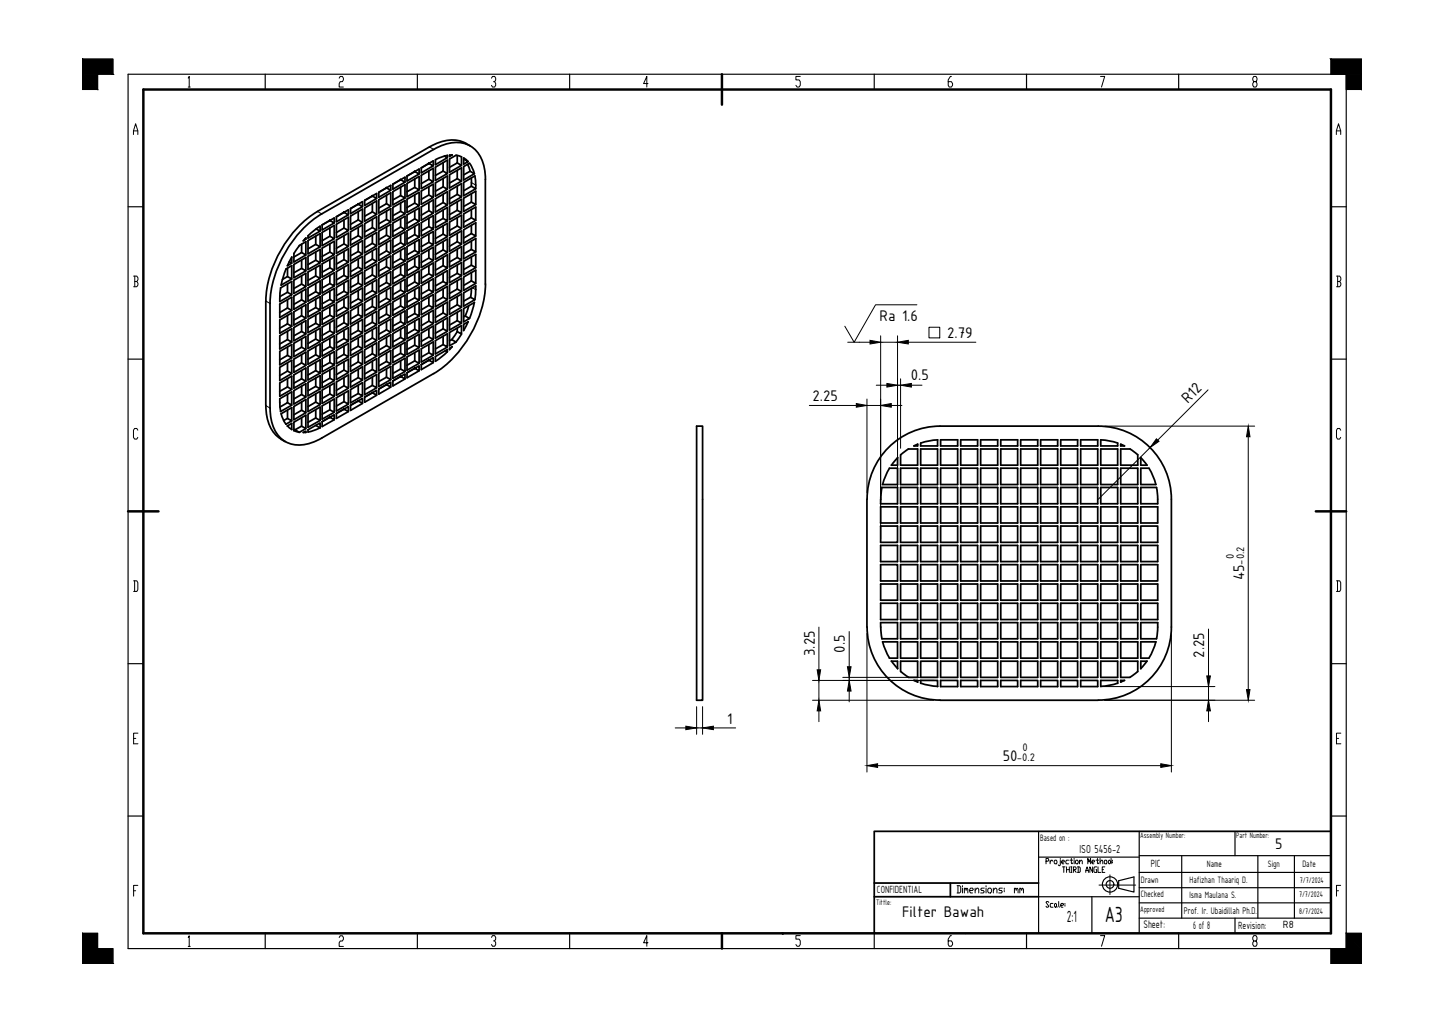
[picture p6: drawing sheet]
<svg xmlns="http://www.w3.org/2000/svg" width="420mm" height="297mm" viewBox="0 0 420 297" stroke-linecap="round" stroke-linejoin="round" font-family="sans-serif">
<!-- layer: TRIM -->
<g fill="#000" stroke="#000" stroke-width=".29">
<path d="M24 17.2l8.8 4.4v-4.4zM24 17.2l8.8 4.4h-8.8z"/>
<path d="M24 21.6l4.4 4.4v-4.4zM24 21.6l4.4 4.4h-4.4z"/>
<path d="M387 17.2l8.8 4.4h-8.8zM387 17.2l8.8 4.4v-4.4z"/>
<path d="M391.4 21.6l4.4 4.4h-4.4zM391.4 21.6l4.4 4.4v-4.4z"/>
<path d="M24 271.3l4.4 4.4v-4.4zM24 271.3l4.4 4.4h-4.4z"/>
<path d="M24 275.7l8.8 4.4v-4.4zM24 275.7l8.8 4.4h-8.8z"/>
<path d="M391.4 271.3l4.4 4.4h-4.4zM391.4 271.3l4.4 4.4v-4.4z"/>
<path d="M387 275.7l8.8 4.4h-8.8zM387 275.7l8.8 4.4v-4.4z"/>
</g>
<!-- layer: BORDER -->
<g fill="none" stroke="#000" stroke-width=".34">
<path d="M37.2 21.6h354.2v254.1h-354.2zM77.1 21.6v4.4M121.4 21.6v4.4M165.6 21.6v4.4M254.2 21.6v4.4M298.5 21.6v4.4M342.7 21.6v4.4M37.2 60.1h4.5M387 60.1h4.4M37.2 104.4h4.5M387 104.4h4.4M37.2 192.9h4.5"/>
<path d="M387 192.9h4.4M37.2 237.2h4.5M387 237.2h4.4M302 249.1h29.2M325.3 256l4.4-1.1v4.4l-4.4-1.1zM331.2 241.6v29.4M77.1 271.3v4.4M121.4 271.3v4.4M165.6 271.3v4.4M254.2 271.3v4.4M298.5 271.3v4.4M302 260.6h29.2"/>
<path d="M317.5 260.6v10.7M331.2 266.9h55.8M342.7 271.3v4.4M359.1 266.9v4.4"/>
<circle cx="322.8" cy="257.1" r="2.22"/>
<circle cx="322.8" cy="257.1" r="1.12"/>
</g>
<path d="M41.7 26h345.3v245.3h-345.3zM209.9 21.6v8.8M37.2 148.6h8.9M382.6 148.6h8.8M209.9 271.3v4.4M227.6 271.3v.1" fill="none" stroke="#000" stroke-width=".72"/>
<!-- layer: TRIM -->
<path d="M24 17.2h8.8v4.4h-4.4v4.4h-4.4zM387 17.2h8.8v8.8h-4.4v-4.4h-4.4zM24 271.3h4.4v4.4h4.4v4.4h-8.8zM387 275.7h4.4v-4.4h4.4v8.8h-8.8z" fill="none" stroke="#000" stroke-width=".29"/>
<!-- layer: TIPIS -->
<path d="M331.2 258h55.8M331.2 253.6h55.8M331.2 248.7h55.8M343.6 248.7v18.2M359.1 241.6v7.1M365.7 248.7v18.2M376.4 248.7v18.2M331.2 262.4h55.8" fill="none" stroke="#000" stroke-width=".34"/>
<!-- layer: BORDER -->
<g fill="none" stroke="#000" stroke-width=".29">
<path d="M38.8 39.1v-1.1l.6-2 .7 2v1.1M38.8 38h1.3M54.7 22.7l.3-.5v3.1M54.7 25.3h.6M98.6 22.7l.3-.5h.7l.3 .5-.3 1h-.7l-.3 .6v1h1.3M142.9 22.7l.3-.5h.6l.3 1-.3 .5h-.3M143.8 23.7l.3 .6-.3 1h-.6l-.3-.5M188.4 24.3h-1.3l1-2.1v3.1M232.7 22.2h-1.3v1h1l.3 .5v1.1l-.3 .5h-.6l-.4-.5M276.6 22.2h-.3l-.6 1v1.6l.3 .5h.6l.4-.5v-.5l-.4-.6h-.9M320 22.2h1.2l-.9 3.1M364.6 23.7l-.3-1 .3-.5h.6l.3 1-.3 .5h-.6l-.3 .6 .3 1h.6l.3-.5-.3-1.1"/>
<path d="M388.6 39.1v-1.1l.6-2 .6 2v1.1M388.6 38h1.2M38.8 80.2h1l.3 .6v.5l-.3 .5M39.2 81.8h.6l.3 .5v.5l-.3 .5h-1M39.2 80.2v3.1M388.6 80.2h.9l.4 .6v.5l-.4 .5M388.9 81.8h.6l.4 .5v.5l-.4 .5h-.9M388.9 80.2v3.1M40.1 125l-.3-.5h-.7l-.3 .5v2.1l.3 .5h.7l.3-.5M389.8 125l-.3-.5h-.6l-.3 .5v2.1l.3 .5h.6l.3-.5M38.8 168.8h1l.3 .5v2.1l-.3 .5h-1M39.1 168.8v3.1"/>
<path d="M388.6 168.8h.9l.3 .5v2.1l-.3 .5h-.9M388.9 168.8v3.1M38.8 214.6h.7M40.1 213.1h-1.3v3.1h1.3M388.6 214.6h.6M389.9 213.1h-1.3v3.1h1.3M38.8 258.9h.6M40.1 257.3h-1.3v3.2M278.3 257.4h.7l.3 .4v1.4l-.3 .3h-.7M278.5 257.4v2.1M279.9 257.4v.4M279.9 258.1v1.4"/>
<path d="M280.4 258.5l.3-.4 .2 .7M280.4 258.1v1.4M280.9 258.5l.3-.4 .2 .4v1M282 258.8h.8l.2-.3-.2-.4h-.6l-.2 .4v.7l.2 .3h.6M283.5 258.8l.6-.7h.2l.3 .4v1M283.5 258.1v1.4M286.2 258.1h-.8l-.3 .4 .3 .3h.5l.3 .4-.3 .3h-.8M286.7 257.4v.4M286.7 258.1v1.4M287.5 258.1h.5l.3 .4v.7l-.3 .3h-.5l-.3-.3v-.7zM288.8 258.8l.5-.7h.3l.3 .4v1M288.8 258.1v1.4"/>
<path d="M291.5 258.1h-.9l-.2 .4 .2 .3h.6l.3 .4-.3 .3h-.8M292 258.1v.4M292 258.8v.4M304.2 250.3h.5l.2-.3-.2-.5h-.5v1.6M305.3 250v1.1M306.1 250.3l-.4-.3-.4 .6M306.7 250h.4l.2 .3-.2 .8h-.4l-.2-.3zM308.3 250v1.4l-.2 .2-.4-.2M308.3 249.5v.3M308.7 250.6h.6l.2-.3-.2-.3h-.4l-.2 .3v.5l.2 .3h.4M308.9 252h.8M309.3 252v1.6"/>
<path d="M310.1 252v1.6M310.1 252.8h.8M310.7 250h-.6l-.2 .3 .2 .8h.6M310.9 252v1.6M311.1 250h.8M311.3 252h.4M311.3 253.6h.4M311.5 249.5v1.3l.2 .3 .2-.3M311.5 252v1.6M312.1 252.8h.6l.2-.3-.2-.5h-.6v1.6M312.3 249.5v.3M312.3 250v1.1"/>
<path d="M312.3 252.8l.6 .8M312.9 250h.4l.2 .3-.2 .8h-.4l-.2-.3zM313.3 252h.6l.2 .3v1l-.2 .3h-.6M313.5 252v1.6M313.9 250.6l.6-.6 .2 .3v.8M313.9 250v1.1M315.7 253.6l.4-1.6 .4 1.6M315.7 253h.8M316.3 251.1v-1.6l.4 1.1 .4-1.1v1.6M317.5 250.6h.6l.2-.3-.2-.3h-.4l-.2 .3v.5l.2 .3h.4M317.7 252v1.6l-.8-1.6v1.6M318.7 250h.8"/>
<path d="M318.9 252h-.6l-.2 .3v1l.2 .3h.6v-.8h-.2M319.1 249.5v1.3l.2 .3 .2-.3M319.3 252v1.6h.8M319.6 257.2h10.6M319.9 250.6l.6-.6 .2 1.1M319.9 249.5v1.6M320.5 252.8h.4M321.3 250h.4l.1 .3-.1 .8h-.4l-.2-.3zM321.3 252h-.8v1.6h.8M322.5 250l.6 .6-.4 .5-.4-.3zM322.7 254.3v5.7M323.1 249.5v1.6"/>
<path d="M323.5 250v.3M323.5 250.6v.2M388.6 258.9h.6M389.8 257.3h-1.2v3.2M54.7 272.5l.3-.5v3.1M54.7 275.1h.6M98.6 272.5l.3-.5h.7l.3 .5-.3 1h-.7l-.3 .5v1.1h1.3M142.9 272.4l.3-.5h.6l.3 1.1-.3 .5h-.3M143.8 273.5l.3 .5v.5l-.3 .5h-.6l-.3-.5M188.4 274h-1.3l1-2.1v3.1M232.7 271.9h-1.3v1.1h1l.3 .5v1l-.3 .5h-.6l-.4-.5M276.6 271.9h-.3l-.6 1.1v1.5l.3 .5h.6l.4-.5v-.5l-.4-.5h-.9"/>
<path d="M280.7 271.3v.1M305 262.3l-.3-.3h-.4l-.1 .3 .8 1.1-.3 .3h-.4l-.1-.3M306.2 262.6h-.7l-.1 .2 .1 .9h.7M306.8 262.6l.4 .2-.2 .9-.4-.3zM307.2 263.4l.2 .3M307.8 262v1.4l.2 .3M308.4 263.1h.7l.2-.3-.2-.2h-.5l-.2 .2 .2 .9h.5M309.7 262.6v.2M309.7 263.1v.3M320 271.9h1.2l-.9 3.1M364.6 273.5l-.3-.5v-.6l.3-.5h.6l.3 .5v.6l-.3 .5h-.6l-.3 .5 .3 1h.6l.3-.5-.3-1"/>
</g>
<!-- layer: TEBAL -->
<path d="M254.2 256.7h47.8M276.3 256.7v3.9M387 241.6h-132.8v29.7M254.2 260.6h47.8" fill="none" stroke="#000" stroke-width=".51"/>
<path d="M302 241.6v29.7" fill="none" stroke="#000" stroke-width=".34"/>
<!-- layer: FD_Dimensions -->
<g fill="none" stroke="#000" stroke-width=".29">
<path d="M249.8 99.5h3.2M256.1 97.6v59.1M256.1 99.5h4.9M261 97.6v47.8M264.1 99.5h19.6M270.1 95.1h3.1v3.1h-3.1zM235.3 117.8h13.7M252.1 116v27.2M252.1 117.8h4M254.8 112h3.1M259.2 117.8h3M261 112h.9"/>
<path d="M261.9 110.1v20.2M265 112h3.1M351.3 113.3l-14.7 14.6M321.2 123.9h43.6M334.4 130.1l-15.1 15M363 126.9v73.5M236.2 197.8h35.4M238.1 182.3v12.4M238.1 197.8v5.7M245.1 196.9h26.5M246.9 183.5v10.3M246.9 196.9v.9"/>
<path d="M252.1 184.1v40.3M321 199.5h32.3M340.6 184.1v40.3M351.4 182.8v13.7M351.4 199.5v4M196.3 211.6h3.1M202.6 205.4v8M202.6 211.6h1.7M204.3 205.4v8M207.4 211.6h6.5M236.2 203.5h35.3M238.1 206.6v3.1"/>
<path d="M246.9 200.9v3.1M321.2 203.5h43.6M351.4 206.6v3.1M255.2 222.5h82.3"/>
</g>
<g fill="#000" stroke="#000" stroke-width=".29">
<path d="M253 98.9l3.1 .6-3.1 .5zM261 99.5l3.1-.6v1.1zM249 117.3l3.1 .5-3.1 .5zM257.9 111.4l3.1 .6-3.1 .5zM256.1 117.8l3.1-.5v1zM261.9 112l3.1-.6v1.1zM336.2 127.5l.8 .8-2.6 1.8zM363 123.9l.5 3h-1.1zM237.6 194.7h1l-.5 3.1zM246.4 193.8h1.1l-.6 3.1zM350.9 196.5h1l-.5 3zM199.4 211.1l3.2 .5-3.2 .5z"/>
<path d="M204.3 211.6l3.1-.5v1zM238.1 203.5l.5 3.1h-1zM246.9 197.8l.6 3.1h-1.1zM351.4 203.5l.5 3.1h-1zM362.4 200.4h1.1l-.5 3.1zM252.1 222.5l3.1-.5v1zM337.5 222l3.1 .5-3.1 .5z"/>
</g>
<!-- layer: Visible -->
<g fill="none" stroke="#000" stroke-width=".51">
<path d="M108.3 59.1v2.5l-2.3 1.3M109.5 57.7v-1.5l-3.5 2v1.5l3.5-2-1.2-.7-2.3 1.3M112.4 56.8v2.4l-2.3 1.3M112.4 59.2l1.2 .7-3.5 2v-3.8l3.5-2.1v3.9M112.4 54.6l1.2 .7-3.5 2v-1.4l3.5-2v1.4M114.2 53.5l2.3-1.3 1.3 .7-3.6 2.1zM116.5 54.4v2.4l-2.3 1.3M116.5 59v2.4l-2.3 1.3M116.5 56.8l1.3 .8-3.6 1.9v-3.8l3.6-2v3.9M117.8 52.9v-1.4l-3.6 2M118.3 51.2l2.3-1.3 1.3 .7-3.6 2zM120.6 52v2.5l-2.3 1.2"/>
<path d="M120.6 56.6v2.4l-2.3 1.3M120.6 54.5l1.3 .7-3.6 2v-3.9l3.6-2v3.9M120.6 59l1.3 .8-3.6 2v-3.9l3.6-2v3.9M121.9 50.6v-1.5l-3.6 2.1M122.5 48.8l2.2-1.3 1.3 .7-3.5 2zM124.7 49.6v2.5l-2.2 1.3M124.7 58.8v2.4l-2.2 1.4M124.7 54.3v2.4l-2.2 1.2M124.7 52.1l1.3 .7-3.5 2v-3.8l3.5-2.1v3.9M124.7 56.7l1.3 .7-3.5 2v-3.9l3.5-2v3.9M124.9 42.7l-32.6 18.8M126 48.2v-1.4l-3.5 2"/>
<path d="M128.8 47.3v2.4l-2.2 1.3M128.8 56.5v2.4l-2.2 1.3M128.8 51.9v2.4l-2.2 1.3M128.8 58.9l1.3 .7-3.5 2v-3.8l3.5-2.1v3.9M128.8 49.7l1.3 .7-3.5 2v-3.8l3.5-2v3.8M128.8 54.3l1.3 .7-3.5 2v-3.8l3.5-2v3.8M130.1 45.2v.6M130.1 45.2l-3.5 1.2v1.5l3.5-2.1-.9-.4M131.5 45l-.8 .5v-.4l.8-.1M133 45.2v2.2l-2.3 1.2M133 49.5v2.4l-2.3 1.3M133 54.1v2.4l-2.3 1.3"/>
<path d="M133 58.7v2.4l-2.3 1.3M133 56.5l1.2 .7-3.5 2.1v-3.9l3.5-2v3.8M133 47.4l1.2 .7-3.5 2v-3.9l1.9-1.1 1.6 .5v2.5M133 51.9l1.2 .7-3.5 2v-3.8l3.5-2v3.8M134.8 46.3h.1M134.9 46.2h.1M134.9 46.3l1.2 .7-1.3 .7v-1.8l1.3 1.1M135.5 41.7l1.2 .7M135.5 41.7a10.5 10.5 0 0 0-10.6 1M136 47.8l.7 2M137 51.8l.1 2.3-2.3 1.3M137.1 56.3v2.4l-2.3 1.3"/>
<path d="M137.1 54.1l1.2 .7-3.5 2.1v-3.9l3.3-1.9 .2 3.7M137.1 58.7l1.2 .8v-3.9l-3.5 2v3.9l3.5-2M137.9 50.5l-.5-1.7-.9-1.4-1.7 1v3.9l3.2-1.8-1.3-.7-1.9 1M141.1 52.1v30.5M141.1 52.2a10.6 10.6 0 0 0-4.4-9.8 10.6 10.6 0 0 0-10.6 1l-32.6 18.8a33.2 33.2 0 0 0-15 26M83.6 77.9v2.5l-1.5 .8M84.1 76.1l.7 .4-1.2 .7M84.8 76.5l.1-1.8-1.3 2.5M87 71.4l1.9-1.1v3.8M87.1 71.4l-1.6 2.3v2.4l3.4-2-1.2-.7M87.7 75.6v2.4l-2.2 1.3M87.7 71v2.4l-2.2 1.3"/>
<path d="M87.7 78l1.2 .7v-3.9l-3.4 2.1v3.8l3.4-2M88.9 69.2v.3M89 69.1l-.8 .9 .7-.5-.2-.1M91.8 68.6v2.4l-2.2 1.3M91.8 77.8v2.4l-2.2 1.3M91.8 73.2v2.4l-2.2 1.3M91.8 71l1.3 .7-3.5 2.1v-3.9l3.5-2v3.8M91.8 75.6l1.3 .8-3.5 1.9v-3.8l3.5-2v3.9M91.9 66.5l1.2 .7-3.5 2v-.7M92.3 61.5a33.1 33.1 0 0 0-15 26M93.1 67.2v-1.5l-3.5 2.8M95.9 66.2v2.5l-2.2 1.3"/>
<path d="M95.9 75.4v2.4l-2.2 1.3M95.9 80v2.4l-2.2 1.3M95.9 70.9v2.4l-2.2 1.2M95.9 77.8l1.3 .8-3.5 1.9v-3.8l3.5-2v3.9M95.9 68.7l1.3 .7-3.5 2v-3.9l3.5-2v3.9M95.9 73.3l1.3 .7-3.5 2v-3.9l3.5-2v3.9M97.2 64.8v-1.4l-3.5 1.9v1.5l3.5-2-1.3-.7-2.2 1.3M100 63.9v2.4l-2.2 1.3M100 73.1v2.4l-2.2 1.2M100 77.6v2.4l-2.2 1.4M100 68.5v2.4l-2.2 1.3M100 75.5l1.3 .7-3.5 2v-3.9l3.5-2v3.9"/>
<path d="M100 66.3l1.3 .7-3.5 2v-3.8l3.5-2.1v3.9M100 70.9l1.3 .7-3.5 2v-3.8l3.5-2v3.8M101.3 62.4v-1.4l-3.5 2v1.5l3.5-2.1-1.3-.7-2.2 1.3M101.9 60.6l2.3-1.3 1.2 .8-3.5 2zM104.2 61.5v2.4l-2.3 1.3M104.2 70.7v2.4l-2.3 1.3M104.2 79.9v2.4l-2.3 1.3M104.2 75.3v2.4l-2.3 1.3M104.2 66.1v2.4l-2.3 1.3M104.2 73.1l1.2 .7-3.5 2v-3.8l3.5-2v3.8M104.2 77.7l1.2 .7v-3.9l-3.5 2.1v3.8l3.5-2M104.2 63.9l1.2 .8-3.5 2v-3.9l3.5-2v3.9"/>
<path d="M104.2 68.5l1.2 .7-3.5 2v-3.8l3.5-2v3.8M105.4 60.1v-1.5l-3.5 2M108.3 68.3v2.4l-2.3 1.3M108.3 77.5v2.4l-2.3 1.3M108.3 72.9v2.4l-2.3 1.3M108.3 63.7v2.5l-2.3 1.2M108.3 70.7l1.2 .7-3.5 2.1v-3.9l3.5-2v3.8M108.3 75.3l1.2 .7v-3.8l-3.5 2v3.8l3.5-2M108.3 79.9l1.2 .7v-3.8l-3.5 2v3.8l3.5-2M108.3 61.6l1.2 .7-3.5 2v-3.9l3.5-2v3.9M108.3 66.2l1.2 .7-3.5 2v-3.9l3.5-2v3.9M112.4 65.9v2.5l-2.3 1.3"/>
<path d="M112.4 75.1v2.4l-2.3 1.3M112.4 79.7v2.4l-2.3 1.3M112.4 70.5v2.4l-2.3 1.3M112.4 61.4v2.4l-2.3 1.3M112.4 68.4l1.2 .7-3.5 2v-3.9l3.5-2v3.9M112.4 72.9l1.2 .7v-3.8l-3.5 2v3.9l3.5-2.1M112.4 77.5l1.2 .8v-3.9l-3.5 2v3.8l3.5-1.9M112.4 63.8l1.2 .7-3.5 2v-3.9l3.5-2v3.9M116.5 63.6v2.4l-2.3 1.3M116.5 72.8v2.4l-2.3 1.2M116.5 77.3v2.4l-2.3 1.3M116.5 68.1v2.5l-2.3 1.3"/>
<path d="M116.5 66l1.3 .7-3.6 2v-3.9l3.6-1.9v3.8M116.5 70.6l1.3 .7v-3.9l-3.6 2.1v3.8l3.6-2M116.5 75.2l1.3 .7v-3.9l-3.6 2v3.9l3.6-2M116.5 79.7l1.3 .8v-3.9l-3.6 2v3.9l3.6-2M116.5 61.4l1.3 .7-3.6 2v-3.8l3.6-2v3.8M120.6 61.2v2.4l-2.3 1.3M120.6 70.4v2.4l-2.3 1.3M120.6 79.5v2.4l-2.3 1.4M120.6 75v2.4l-2.3 1.3M120.6 65.8v2.4l-2.3 1.3M120.6 63.6l1.3 .7-3.6 2.1v-3.9l3.6-2v3.8M120.6 68.2l1.3 .7v-3.8l-3.6 2v3.8l3.6-2"/>
<path d="M120.6 72.8l1.3 .7v-3.8l-3.6 2v3.8l3.6-2M120.6 77.4l1.3 .7v-3.9l-3.6 2v3.9l3.6-2M124.7 68v2.4l-2.2 1.3M124.7 77.2v2.4l-2.2 1.3M124.7 72.6v2.4l-2.2 1.3M124.7 63.4v2.5l-2.2 1.2M124.7 61.2l1.3 .8-3.5 2v-3.9l3.5-2v3.9M124.7 65.9l1.3 .7v-3.9l-3.5 2v3.9l3.5-2M124.7 70.4l1.3 .7v-3.8l-3.5 2v3.8l3.5-2M124.7 75l1.3 .7v-3.8l-3.5 2v3.9l3.5-2.1M124.7 79.6l1.3 .7v-3.9l-3.5 2.1v3.8l3.5-2M128.8 65.6v2.5l-2.2 1.2"/>
<path d="M128.8 74.8v2.4l-2.2 1.3M128.8 79.4v2.4l-2.2 1.3M128.8 70.2v2.4l-2.2 1.3M128.8 61v2.5l-2.2 1.3M128.8 63.5l1.3 .7v-3.9l-3.5 2v3.9l3.5-2M128.8 68.1l1.3 .7v-3.9l-3.5 2v3.9l3.5-2M128.8 72.6l1.3 .7v-3.8l-3.5 2v3.9l3.5-2.1M128.8 77.2l1.3 .7v-3.8l-3.5 2v3.9l3.5-2.1M133 63.3v2.4l-2.3 1.3M133 67.8v2.5l-2.3 1.3M133 72.4v2.4l-2.3 1.3M133 77v2.4l-2.3 1.3"/>
<path d="M133 61.1l1.2 .7v-3.9l-3.5 2.1v3.8l3.5-2M133 65.7l1.2 .7v-3.8l-3.5 1.9v3.9l3.5-2M133 70.3l1.2 .7v-3.9l-3.5 2v3.9l3.5-2M133 74.8l1.2 .8v-3.9l-3.5 2v3.9l3.5-2M133 79.4l1.2 .8v-3.9l-3.5 2v3.9l3.5-2M137.1 60.9v2.4l-2.3 1.3M137.1 65.5v2.4l-2.3 1.3M137.1 70v2.5l-2.3 1.3M137.1 74.7v2.4l-2.3 1.2M137.1 79.2v2.4l-2.3 1.4M137.1 63.3l1.2 .7v-3.8l-3.5 2v3.8l3.5-2M137.1 67.9l1.2 .7v-3.8l-3.5 2v3.8l3.5-2"/>
<path d="M137.1 72.5l1.2 .7v-3.9l-3.5 2.1v3.8l3.5-2M137.1 77.1l1.2 .7v-3.9l-3.5 2v3.9l3.5-2M77.3 87.5v30.4M78.5 88.2v30.4M81.6 83.7l3.2-1.9v3.9M81.6 83.7l-.2 4 3.4-2-1.2-.8M83.6 96.3v2.4l-2.2 1.3M83.6 91.7v2.4l-2.2 1.3M83.6 87.1v2.4l-2.2 1.3M83.6 82.5v2.4l-2.2 1.3M83.6 80.4l1.2 .7v-3.9l-1.6 1-1.5 4.7M83.6 89.5l1.2 .7v-3.8l-3.4 2v3.9l3.4-2.1"/>
<path d="M83.6 94.1l1.2 .8v-3.9l-3.4 2v3.8l3.4-1.9M83.6 98.7l1.2 .7v-3.8l-3.4 2v3.8l3.4-2M84.8 81.1l-3.1 1.8M87.7 98.5v2.4l-2.2 1.3M87.7 93.9v2.4l-2.2 1.3M87.7 89.3v2.5l-2.2 1.2M87.7 84.7v2.5l-2.2 1.3M87.7 80.2v2.4l-2.2 1.2M87.7 82.6l1.2 .7-3.4 2v-3.9l3.4-2v3.9M87.7 87.2l1.2 .7v-3.9l-3.4 2v3.9l3.4-2M87.7 91.8l1.2 .7v-3.9l-3.4 2v3.9l3.4-2M87.7 96.3l1.2 .8v-3.9l-3.4 2v3.8l3.4-1.9"/>
<path d="M91.8 86.9v2.5l-2.2 1.3M91.8 96.1v2.4l-2.2 1.4M91.8 91.6v2.4l-2.2 1.2M91.8 82.4v2.4l-2.2 1.3M91.8 80.2l1.3 .7-3.5 2v-3.8l3.5-2v3.8M91.8 84.8l1.3 .7v-3.9l-3.5 2.1v3.8l3.5-2M91.8 89.4l1.3 .7v-3.9l-3.5 2.1v3.8l3.5-2M91.8 94l1.3 .7v-3.9l-3.5 2v3.9l3.5-2M91.8 98.5l1.3 .8v-3.9l-3.5 2v3.9l3.5-2M95.9 84.6v2.4l-2.2 1.3M95.9 93.8v2.4l-2.2 1.3M95.9 98.3v2.4l-2.2 1.4"/>
<path d="M95.9 89.2v2.4l-2.2 1.3M95.9 82.4l1.3 .7v-3.8l-3.5 2v3.9l3.5-2.1M95.9 87l1.3 .7v-3.9l-3.5 2.1v3.8l3.5-2M95.9 91.6l1.3 .7v-3.8l-3.5 2v3.8l3.5-2M95.9 96.2l1.3 .7v-3.9l-3.5 2v3.9l3.5-2M100 82.2v2.5l-2.2 1.2M100 91.4v2.4l-2.2 1.3M100 96v2.4l-2.2 1.3M100 86.8v2.4l-2.2 1.3M100 80l1.3 .8v-3.9l-3.5 2v3.9l3.5-2M100 84.7l1.3 .7v-3.9l-3.5 2v3.9l3.5-2M100 89.2l1.3 .7v-3.8l-3.5 2v3.8l3.5-2"/>
<path d="M100 93.8l1.3 .7v-3.8l-3.5 2v3.8l3.5-2M100 98.4l1.3 .7v-3.9l-3.5 2.1v3.8l3.5-2M104.2 89v2.4l-2.3 1.3M104.2 98.2v2.4l-2.3 1.3M104.2 93.6v2.4l-2.3 1.3M104.2 84.4v2.5l-2.3 1.2M104.2 82.3l1.2 .7v-3.9l-3.5 2v3.9l3.5-2M104.2 86.9l1.2 .7v-3.9l-3.5 2v3.9l3.5-2M104.2 91.4l1.2 .7v-3.8l-3.5 2v3.9l3.5-2.1M104.2 96l1.2 .8v-3.9l-3.5 2v3.8l3.5-1.9M108.3 86.6v2.5l-2.3 1.3M108.3 95.8v2.4l-2.3 1.3"/>
<path d="M108.3 91.2v2.5l-2.3 1.2M108.3 82.1v2.4l-2.3 1.3M108.3 84.5l1.2 .7v-3.8l-3.5 1.9v3.9l3.5-2M108.3 89.1l1.2 .7v-3.9l-3.5 2.1v3.8l3.5-2M108.3 93.7l1.2 .7v-3.9l-3.5 2v3.9l3.5-2M108.3 98.2l1.2 .8v-3.9l-3.5 2v3.9l3.5-2M112.4 84.3v2.4l-2.3 1.3M112.4 93.5v2.4l-2.3 1.2M112.4 88.8v2.5l-2.3 1.3M112.4 98v2.4l-2.3 1.4M112.4 82.1l1.2 .7v-3.8l-3.5 2v3.9l3.5-2.1M112.4 86.7l1.2 .7v-3.8l-3.5 2v3.8l3.5-2"/>
<path d="M112.4 91.3l1.2 .7v-3.9l-3.5 2.1v3.8l3.5-2M112.4 95.9l1.2 .7v-3.9l-3.5 2v3.9l3.5-2M116.5 81.9v2.4l-2.3 1.3M116.5 91.1v2.4l-2.3 1.3M116.5 86.5v2.4l-2.3 1.3M116.5 95.7v2.4l-2.3 1.3M116.5 84.3l1.3 .7v-3.8l-3.6 2v3.9l3.6-2.1M116.5 88.9l1.3 .7v-3.8l-3.6 2v3.8l3.6-2M116.5 93.5l1.3 .7v-3.8l-3.6 2v3.8l3.6-2M116.5 98.1l1.3 .7v-3.9l-3.6 2.1v3.8l3.6-2M120.6 88.7v2.4l-2.3 1.3M120.6 84.1v2.5l-2.3 1.2"/>
<path d="M120.6 93.3v2.4l-2.3 1.3M120.6 97.9v2.4l-2.3 1.3M120.6 81.9l1.3 .8v-3.9l-3.6 2v3.9l3.6-2M120.6 86.6l1.3 .7v-3.9l-3.6 2v3.9l3.6-2M120.6 91.1l1.3 .7v-3.8l-3.6 2v3.8l3.6-2M120.6 95.7l1.3 .7v-3.8l-3.6 2v3.9l3.6-2.1M124.7 86.3v2.5l-2.2 1.2M124.7 81.8v2.4l-2.2 1.3M124.7 90.9v2.4l-2.2 1.3M124.7 95.5v2.4l-2.2 1.3M124.7 84.2l1.3 .7v-3.8l-3.5 1.9v3.9l3.5-2M124.7 88.8l1.3 .7v-3.9l-3.5 2v3.9l3.5-2"/>
<path d="M124.7 93.3l1.3 .8v-3.9l-3.5 2v3.9l3.5-2M124.7 97.9l1.3 .8v-3.9l-3.5 2v3.9l3.5-2M128.8 97.7v2.4l-2.2 1.3M128.8 84v2.4l-2.2 1.3M128.8 88.5v2.5l-2.2 1.3M128.8 93.2v2.4l-2.2 1.2M128.8 81.8l1.3 .7v-3.8l-3.5 2v3.8l3.5-2M128.8 86.4l1.3 .7v-3.8l-3.5 1.9v3.9l3.5-2M128.8 91l1.3 .7v-3.9l-3.5 2.1v3.8l3.5-2M128.8 95.6l1.3 .7v-3.9l-3.5 2v3.9l3.5-2M133 81.6v2.4l-2.3 1.3M133 86.2v2.4l-2.3 1.3"/>
<path d="M133 90.8v2.4l-2.3 1.3M133 84l1.2 .7v-3.8l-3.5 2v3.9l3.5-2.1M133 88.6l1.2 .7v-3.8l-3.5 2v3.8l3.5-2M133 93.2l1.2 .7v-3.8l-3.5 2v3.8l3.5-2M133 96.4l1.2 .7v-2.5l-3.5 2v3.9l1.9-1.1-1.3-.7-.6 .3M133 95.4v1M133 96.4l-1.6 2.3M134.2 97.1l-1.6 2.3M134.8 92.1l.5-.3 1.2 .8-1.7 .9v-3.8l3.2-1.8-1.5 4.7M136.1 93.5l-1.3 2.5M136.1 93.5l-1.3 .8v1.8M136.3 88.8l-1 3"/>
<path d="M137.1 81.6l1.2 .8v-3.9l-3.5 2v3.9l3.5-2M137.1 83.8l-.3 2.6M138.1 87.1l.2-4-3.5 2v3.9l3.3-1.9-1.3-.7-2 1.1M141.2 82.5a33.2 33.2 0 0 1-15.1 26.1l-32.6 18.7M77.3 117.9a10.6 10.6 0 0 0 5.7 10.5M78.5 118.6a10.6 10.6 0 0 0 4.4 9.7 10.6 10.6 0 0 0 10.7-1M83.6 119.2v2.4l-1.1 .6M83.6 114.6v2.4l-2.2 1.3M83.6 110.1v2.4l-2.2 1.2M83.6 105.4v2.5l-2.2 1.3M83.6 100.9v2.4l-2.2 1.3M83.6 117l1.2 .8v-3.9l-3.4 2 .2 3.7"/>
<path d="M83.6 103.3l1.2 .7v-3.9l-3.4 2v3.9l3.4-2M83.6 107.9l1.2 .7v-3.9l-3.4 2.1v3.8l3.4-2M83.6 112.5l1.2 .7v-3.9l-3.4 2v3.9l3.4-2M84.8 117.8l-3.2 1.8M87.7 116.8v2.4l-2.2 1.4M87.7 112.3v2.4l-2.2 1.2M87.7 107.7v2.4l-2.2 1.3M87.7 103.1v2.4l-2.2 1.3M87.7 100.9l1.2 .7v-3.8l-3.4 2v3.9l3.4-2.1M87.7 105.5l1.2 .7v-3.9l-3.4 2.1v3.8l3.4-2M87.7 110.1l1.2 .7v-3.8l-3.4 2v3.8l3.4-2M87.7 114.7l1.2 .7v-3.9l-3.4 2v3.9l3.4-2"/>
<path d="M87.7 119.2l1.2 .8v-3.9l-3.4 2v3.9l3.4-2M91.8 119.1v2.4l-2.2 1.3M91.8 105.3v2.4l-2.2 1.3M91.8 100.7v2.4l-2.2 1.3M91.8 109.9v2.4l-2.2 1.3M91.8 114.5v2.4l-2.2 1.3M91.8 103.1l1.3 .7v-3.8l-3.5 2v3.9l3.5-2.1M91.8 107.7l1.3 .7v-3.8l-3.5 2v3.8l3.5-2M91.8 112.3l1.3 .7v-3.8l-3.5 2v3.8l3.5-2M91.8 116.9l1.3 .7v-3.9l-3.5 2.1v3.8l3.5-2M95.9 116.7v2.4l-2.2 1.3M95.9 102.9v2.5l-2.2 1.2"/>
<path d="M95.9 107.5v2.4l-2.2 1.3M95.9 112.1v2.4l-2.2 1.3M95.9 100.7l1.3 .8v-3.9l-3.5 2v3.9l3.5-2M95.9 105.4l1.3 .7v-3.9l-3.5 2v3.9l3.5-2M95.9 109.9l1.3 .7v-3.8l-3.5 2v3.9l3.5-2.1M95.9 114.5l1.3 .7v-3.8l-3.5 2v3.8l3.5-2M95.9 119.1l1.3 .7v-3.8l-3.5 2v3.8l3.5-2M100 114.3v2.4l-2.2 1.3M100 100.6v2.4l-2.2 1.3M100 105.1v2.5l-2.2 1.3M100 109.7v2.4l-2.2 1.3M100 103l1.3 .7v-3.8l-3.5 1.9v3.9l3.5-2"/>
<path d="M100 107.6l1.3 .7v-3.9l-3.5 2v3.9l3.5-2M100 112.1l1.3 .7v-3.8l-3.5 2v3.9l3.5-2.1M100 116.7l1.3 .8v-3.9l-3.5 2v3.9l3.5-2M101.3 119.6l-3.5 2v-1.4M101.9 117.8l3.5-2v1.4l-1.2-.7zM104.2 112v2.4l-2.3 1.2M104.2 102.8v2.4l-2.3 1.3M104.2 107.3v2.5l-2.3 1.3M104.2 100.6l1.2 .7v-3.8l-3.5 2v3.8l3.5-2M104.2 105.2l1.2 .7v-3.8l-3.5 1.9v3.9l3.5-2M104.2 109.8l1.2 .7v-3.9l-3.5 2.1v3.8l3.5-2M104.2 114.4l1.2 .7v-3.9l-3.5 2v3.9l3.5-2"/>
<path d="M105.4 117.2l-3.5 2.1v-1.5M106 115.4l3.5-2v1.5l-1.2-.7zM108.3 109.6v2.4l-2.3 1.3M108.3 100.4v2.4l-2.3 1.3M108.3 105v2.4l-2.3 1.3M108.3 102.8l1.2 .7v-3.8l-3.5 2v3.9l3.5-2.1M108.3 107.4l1.2 .7v-3.8l-3.5 2v3.8l3.5-2M108.3 112l1.2 .7v-3.8l-3.5 2v3.8l3.5-2M109.5 114.9l-3.5 2v-1.5M112.4 107.2v2.4l-2.3 1.3M112.4 102.6v2.5l-2.3 1.2M112.4 100.4l1.2 .8v-3.9l-3.5 2v3.9l3.5-2"/>
<path d="M112.4 105.1l1.2 .7v-3.9l-3.5 2v3.9l3.5-2M112.4 109.6l1.2 .7v-3.8l-3.5 2v3.8l3.5-2M113.6 112.5l-3.5 2v-1.4l3.5-2v1.4l-1.2-.7-2.3 1.3M114.2 110.7l3.6-2v1.4l-1.3-.7zM116.5 104.8v2.5l-2.3 1.2M116.5 100.2v2.5l-2.3 1.3M116.5 102.7l1.3 .7v-3.9l-3.6 2v3.9l3.6-2M116.5 107.3l1.3 .7v-3.9l-3.6 2v3.9l3.6-2M117.8 110.1l-3.6 2.1v-1.5M120.6 102.5v2.4l-2.3 1.3M120.6 100.3l1.3 .7v-3.9l-3.6 2.1v3.8l3.6-2M120.6 104.9l1.3 .7v-3.8l-3.6 1.9v3.9l3.6-2"/>
<path d="M121.9 107.8l-3.6 2v-1.5l3.6-2v1.5l-1.3-.8-2.3 1.4M124.7 100.1v2.4l-2.2 1.3M124.7 102.5l1.3 .7v-3.8l-3.5 2v3.8l3.5-2M126 105.4l-3.5 2v-1.5l3.5-1.9v1.4l-1.3-.7-2.2 1.3M128.8 100.1l1.3 .8v-3.9l-3.5 2v3.9l3.5-2M129.5 101.9l.6 .4v-.7l-3.5 2v1.4M130.1 102.2l-3.5 2.8M130.7 101.2l.8-.4-.8 .8zM81.7 120.3l3.1-1.8v3.8l-1.2-.7M81.7 120.2l.6 1.7 .9 1.4 1.6-1M83.6 123.8l1.2-.8v1.9M83.6 123.9l1.2 .9"/>
<path d="M85.5 124.8l.3 .1M87.7 121.4v2.5l-1.9 1 1.2 .8 1.9-1.1M87.7 123.9l1.2 .7v-3.9l-3.4 2v2.5l1.6 .4M88.6 125.5l.3 .2v-.4l-.7 .4h.8M91.8 121.5l1.3 .7v-3.9l-3.5 2v3.9l3.5-2M91.8 123.6l1.3 .8v-1.5l-3.5 2v.7M93.1 124.3l-3.5 1.3M93.7 122.5l3.5-1.9v1.4l-1.3-.7zM97.2 122l-3.5 2v-1.5M97.8 120.2l3.5-2v1.4l-1.3-.7zM202.6 123.9h1.7v79.6h-1.7zM258.6 136.1h2.4v4.7h-4.4"/>
<path d="M258.6 136.1l-1.3 2.6-.7 2.1M261 133v2.2h-1.8M261 133l-1.8 2.2M261.9 136.1h4.9v4.7h-4.9zM264.1 130.5h2.7v4.7h-4.9v-3M264.2 130.5l-2.3 1.7M266.8 129.1v.5h-1.1M266.8 129.1l-1.1 .5M267.7 130.5h4.9v4.7h-4.9zM267.7 136.1h4.9v4.7h-4.9zM272.6 127.8v1.8h-4.9v-.8M272.7 127.8l-2.2 .3-2.8 .7"/>
<path d="M273.5 127.8h5v1.8h-5zM273.5 130.5h5v4.7h-5zM273.5 136.1h5v4.7h-5zM279.3 127.8h5v1.8h-5zM279.3 130.5h5v4.7h-5zM279.3 136.1h5v4.7h-5zM285.1 127.8h5v1.8h-5zM285.1 130.5h5v4.7h-5zM285.1 136.1h5v4.7h-5zM291 127.8h4.9v1.8h-4.9zM291 130.5h4.9v4.7h-4.9zM291 136.1h4.9v4.7h-4.9z"/>
<path d="M296.8 127.8h4.9v1.8h-4.9zM296.8 130.5h4.9v4.7h-4.9zM296.8 136.1h4.9v4.7h-4.9zM302.6 127.8h4.9v1.8h-4.9zM302.6 130.5h4.9v4.7h-4.9zM302.6 136.1h4.9v4.7h-4.9zM308.4 127.8h4.9v1.8h-4.9zM308.4 130.5h4.9v4.7h-4.9zM308.4 136.1h4.9v4.7h-4.9zM314.2 127.8h5v1.8h-5zM314.2 130.5h5v4.7h-5zM314.2 136.1h5v4.7h-5z"/>
<path d="M320.1 130.5h4.9v4.7h-4.9zM320.1 136.1h4.9v4.7h-4.9zM325 128.8v.8h-4.9v-1.8l2.1 .3 2.8 .7M325.9 130.5h2.7l2.2 1.7v3h-4.9zM325.9 136.1h4.9v4.7h-4.9zM325.9 129.1l1.1 .5h-1.1zM331.7 133l1.8 2.2h-1.8zM256.1 152.9h4.9v4.7h-4.9zM256.1 147.3h4.9v4.7h-4.9zM256.1 158.5h4.9v4.7h-4.9zM256.4 141.7h4.6v4.7h-4.9l.3-4.7M261.9 141.7h4.9v4.7h-4.9z"/>
<path d="M261.9 147.3h4.9v4.7h-4.9zM261.9 152.9h4.9v4.7h-4.9zM261.9 158.5h4.9v4.7h-4.9zM267.7 141.7h4.9v4.7h-4.9zM267.7 147.3h4.9v4.7h-4.9zM267.7 152.9h4.9v4.7h-4.9zM267.7 158.5h4.9v4.7h-4.9zM273.5 141.7h5v4.7h-5zM273.5 147.3h5v4.7h-5zM273.5 152.9h5v4.7h-5zM273.5 158.5h5v4.7h-5zM279.3 141.7h5v4.7h-5z"/>
<path d="M279.3 147.3h5v4.7h-5zM279.3 152.9h5v4.7h-5zM279.3 158.5h5v4.7h-5zM285.1 141.7h5v4.7h-5zM285.1 147.3h5v4.7h-5zM285.1 152.9h5v4.7h-5zM285.1 158.5h5v4.7h-5zM291 141.7h4.9v4.7h-4.9zM291 147.3h4.9v4.7h-4.9zM291 152.9h4.9v4.7h-4.9zM291 158.5h4.9v4.7h-4.9zM296.8 141.7h4.9v4.7h-4.9z"/>
<path d="M296.8 147.3h4.9v4.7h-4.9zM296.8 152.9h4.9v4.7h-4.9zM296.8 158.5h4.9v4.7h-4.9zM302.6 141.7h4.9v4.7h-4.9zM302.6 147.3h4.9v4.7h-4.9zM302.6 152.9h4.9v4.7h-4.9zM302.6 158.5h4.9v4.7h-4.9zM308.4 141.7h4.9v4.7h-4.9zM308.4 147.3h4.9v4.7h-4.9zM308.4 152.9h4.9v4.7h-4.9zM308.4 158.5h4.9v4.7h-4.9zM314.2 141.7h5v4.7h-5z"/>
<path d="M314.2 147.3h5v4.7h-5zM314.2 152.9h5v4.7h-5zM314.2 158.5h5v4.7h-5zM320.1 141.7h4.9v4.7h-4.9zM320.1 147.3h4.9v4.7h-4.9zM320.1 152.9h4.9v4.7h-4.9zM320.1 158.5h4.9v4.7h-4.9zM325.9 141.7h4.9v4.7h-4.9zM325.9 147.3h4.9v4.7h-4.9zM325.9 152.9h4.9v4.7h-4.9zM325.9 158.5h4.9v4.7h-4.9zM331.7 152.9h4.9v4.7h-4.9z"/>
<path d="M331.7 141.7h4.6l.3 4.7h-4.9zM331.7 147.3h4.9v4.7h-4.9zM331.7 158.5h4.9v4.7h-4.9zM336.1 140.8l-.7-2.1-1.3-2.6h-2.4v4.7h4.4M256.1 164.1h4.9v4.8h-4.9zM256.1 169.7h4.9v4.7h-4.9zM256.1 175.3h4.9v4.8h-4.9zM261.9 164.1h4.9v4.8h-4.9zM261.9 169.7h4.9v4.7h-4.9zM261.9 175.3h4.9v4.8h-4.9zM267.7 164.1h4.9v4.8h-4.9zM267.7 169.7h4.9v4.7h-4.9z"/>
<path d="M267.7 175.3h4.9v4.8h-4.9zM273.5 164.1h5v4.8h-5zM273.5 169.7h5v4.7h-5zM273.5 175.3h5v4.8h-5zM279.3 164.1h5v4.8h-5zM279.3 169.7h5v4.7h-5zM279.3 175.3h5v4.8h-5zM285.1 164.1h5v4.8h-5zM285.1 169.7h5v4.7h-5zM285.1 175.3h5v4.8h-5zM291 164.1h4.9v4.8h-4.9zM291 169.7h4.9v4.7h-4.9z"/>
<path d="M291 175.3h4.9v4.8h-4.9zM296.8 164.1h4.9v4.8h-4.9zM296.8 169.7h4.9v4.7h-4.9zM296.8 175.3h4.9v4.8h-4.9zM302.6 164.1h4.9v4.8h-4.9zM302.6 169.7h4.9v4.7h-4.9zM302.6 175.3h4.9v4.8h-4.9zM308.4 164.1h4.9v4.8h-4.9zM308.4 169.7h4.9v4.7h-4.9zM308.4 175.3h4.9v4.8h-4.9zM314.2 164.1h5v4.8h-5zM314.2 169.7h5v4.7h-5z"/>
<path d="M314.2 175.3h5v4.8h-5zM320.1 164.1h4.9v4.8h-4.9zM320.1 169.7h4.9v4.7h-4.9zM320.1 175.3h4.9v4.8h-4.9zM325.9 164.1h4.9v4.8h-4.9zM325.9 169.7h4.9v4.7h-4.9zM325.9 175.3h4.9v4.8h-4.9zM331.7 164.1h4.9v4.8h-4.9zM331.7 175.3h4.9v4.8h-4.9zM331.7 169.7h4.9v4.7h-4.9zM256.4 185.6l-.3-4.6h4.9v4.7h-4.6M256.6 186.5h4.4v4.8h-2.4"/>
<path d="M256.6 186.5l.7 2.1 1.3 2.6M259.2 192.2h1.8v2.2M259.2 192.1l1.8 2.2M261.9 181h4.9v4.7h-4.9zM261.9 186.5h4.9v4.8h-4.9zM261.9 195.2v-3h4.9v4.7h-2.7M261.9 195.2l2.3 1.6M265.7 197.8h1.1v.5M265.7 197.7l1.1 .5M267.7 192.2h4.9v4.7h-4.9zM267.7 181h4.9v4.7h-4.9zM267.7 186.5h4.9v4.8h-4.9z"/>
<path d="M272.7 199.5l-2.9-.4-2.1-.5v-.8h4.9v1.7M273.5 197.8h5v1.7h-5zM273.5 181h5v4.7h-5zM273.5 186.5h5v4.8h-5zM273.5 192.2h5v4.7h-5zM279.3 197.8h5v1.7h-5zM279.3 181h5v4.7h-5zM279.3 186.5h5v4.8h-5zM279.3 192.2h5v4.7h-5zM285.1 197.8h5v1.7h-5zM285.1 181h5v4.7h-5zM285.1 186.5h5v4.8h-5z"/>
<path d="M285.1 192.2h5v4.7h-5zM291 197.8h4.9v1.7h-4.9zM291 181h4.9v4.7h-4.9zM291 186.5h4.9v4.8h-4.9zM291 192.2h4.9v4.7h-4.9zM296.8 197.8h4.9v1.7h-4.9zM296.8 181h4.9v4.7h-4.9zM296.8 186.5h4.9v4.8h-4.9zM296.8 192.2h4.9v4.7h-4.9zM302.6 197.8h4.9v1.7h-4.9zM302.6 181h4.9v4.7h-4.9zM302.6 186.5h4.9v4.8h-4.9z"/>
<path d="M302.6 192.2h4.9v4.7h-4.9zM308.4 197.8h4.9v1.7h-4.9zM308.4 181h4.9v4.7h-4.9zM308.4 186.5h4.9v4.8h-4.9zM308.4 192.2h4.9v4.7h-4.9zM314.2 197.8h5v1.7h-5zM314.2 181h5v4.7h-5zM314.2 186.5h5v4.8h-5zM314.2 192.2h5v4.7h-5zM320.1 199.5l2.8-.4 2.1-.5v-.8h-4.9v1.7M320.1 181h4.9v4.7h-4.9zM320.1 186.5h4.9v4.8h-4.9z"/>
<path d="M320.1 192.2h4.9v4.7h-4.9zM325.9 192.2h4.9v3l-2.2 1.6-2.7 .1zM325.9 181h4.9v4.7h-4.9zM325.9 186.5h4.9v4.8h-4.9zM327 197.8h-1.1v.5M327 197.7l-1.1 .5M331.7 181h4.9l-.3 4.6-4.6 .1zM333.5 192.1l-1.8 2.2M333.5 192.2h-1.8v2.2M336.1 186.5l-.7 2.1-1.3 2.6M336.1 186.5h-4.4v4.8h2.4M273.3 203.5h46"/>
<path d="M273.4 203.5a21.3 21.3 0 0 1-21.3-21.2v-37.2a21.2 21.2 0 0 1 21.2-21.2h46.1a21.2 21.2 0 0 1 21.2 21.2v37.2a21.2 21.2 0 0 1-21.2 21.2"/>
</g>
<g fill="#000" stroke="#000" stroke-width=".29">
<circle cx="104.2" cy="59.3" r=".22"/>
<circle cx="108.3" cy="57" r=".22"/>
<circle cx="112.4" cy="54.6" r=".22"/>
<circle cx="116.5" cy="52.2" r=".22"/>
<circle cx="120.6" cy="49.8" r=".22"/>
<circle cx="124.7" cy="47.5" r=".22"/>
<circle cx="95.9" cy="64.1" r=".22"/>
<circle cx="100" cy="61.7" r=".22"/>
<circle cx="100" cy="118.9" r=".22"/>
<circle cx="104.2" cy="116.5" r=".22"/>
<circle cx="108.3" cy="114.1" r=".22"/>
<circle cx="112.4" cy="111.8" r=".22"/>
<circle cx="116.5" cy="109.4" r=".22"/>
<circle cx="120.6" cy="107" r=".22"/>
<circle cx="124.7" cy="104.7" r=".22"/>
<circle cx="95.9" cy="121.3" r=".22"/>
</g>
<!-- layer: Visible Narrow -->
<path d="M124.9 42.7l1.2 .7M137.1 53.1l1.2 .7M92.3 61.5l1.2 .7M77.3 87.5l1.2 .7M137.4 83.6l.9 .6M77.3 117.9l1.2 .7" fill="none" stroke="#000" stroke-width=".29"/>
<path d="M246.5 99.5h3.3M266.6 88.6h-12l-6.2 10.9-2.8-4.7" fill="none" stroke="#000" stroke-width=".29"/>
<text font-size="6.9" x="321.2" y="268.1">A3</text>
<text font-size="5.1" x="310.2" y="268.1">2:1</text>
<g font-size="4.8">
<text x="255.8" y="93.2">Ra 1.6</text>
<text x="275.4" y="98.2">2.79</text>
<text x="264.8" y="110.5">0.5</text>
<text x="236.2" y="116.6">2.25</text>
<text x="345.3" y="117.5" transform="rotate(-45 345.3 117.5)">R12</text>
<text x="361.7" y="168.6" transform="rotate(-90 361.7 168.6)">45</text>
<text x="236.9" y="190.7" transform="rotate(-90 236.9 190.7)">3.25</text>
<text x="245.7" y="189.8" transform="rotate(-90 245.7 189.8)">0.5</text>
<text x="350.2" y="191.2" transform="rotate(-90 350.2 191.2)">2.25</text>
<text x="211.4" y="210.3">1</text>
<text x="291.6" y="221.3">50</text>
<text x="370.8" y="246.9">5</text>
<text x="262.3" y="266.5">Filter Bawah</text>
</g>
<text font-size="4.4" x="293.9" y="260.7">mm</text>
<text font-size="3.6" x="313.8" y="248">ISO 5456-2</text>
<g font-size="3.4">
<text x="358.8" y="162.6" transform="rotate(-90 358.8 162.6)">0</text>
<text x="361.7" y="164.2" transform="rotate(-90 361.7 164.2)">-0.2</text>
<text x="295.7" y="221.3">-0.2</text>
<text x="297.3" y="218.3">0</text>
<text x="332.5" y="269.6">Sheet:</text>
<text x="346.9" y="269.9">6 of 8</text>
</g>
<g font-size="3.3">
<text x="334.6" y="252">PIC</text>
<text x="255" y="259.5">CONFIDENTIAL</text>
<text x="360" y="269.9">Revision:</text>
<text x="373" y="269.9">R8</text>
</g>
<text font-size="3" x="344.2" y="265.6">Prof. Ir. Ubaidillah Ph.D.</text>
<g font-size="2.9">
<text x="302.5" y="244.3">Based on :</text>
<text x="350.9" y="252">Name</text>
<text x="368.7" y="252">Sign</text>
<text x="378.7" y="252">Date</text>
<text x="331.7" y="256.7">Drawn</text>
<text x="345.9" y="256.7">Hafizhan Thaariq D.</text>
<text x="331.7" y="260.8">Checked</text>
<text x="345.8" y="261">Isma Maulana S.</text>
</g>
<g font-size="2.5">
<text x="331.5" y="243.7">Assembly Number:</text>
<text x="359.5" y="243.7">Part Number:</text>
<text x="378" y="256.7">7/7/2024</text>
<text x="254.7" y="262.9">Tittle:</text>
<text x="377.7" y="260.8">7/7/2024</text>
<text x="331.5" y="265.1">Approved</text>
<text x="377.8" y="265.7">8/7/2024</text>
</g>
</svg>
